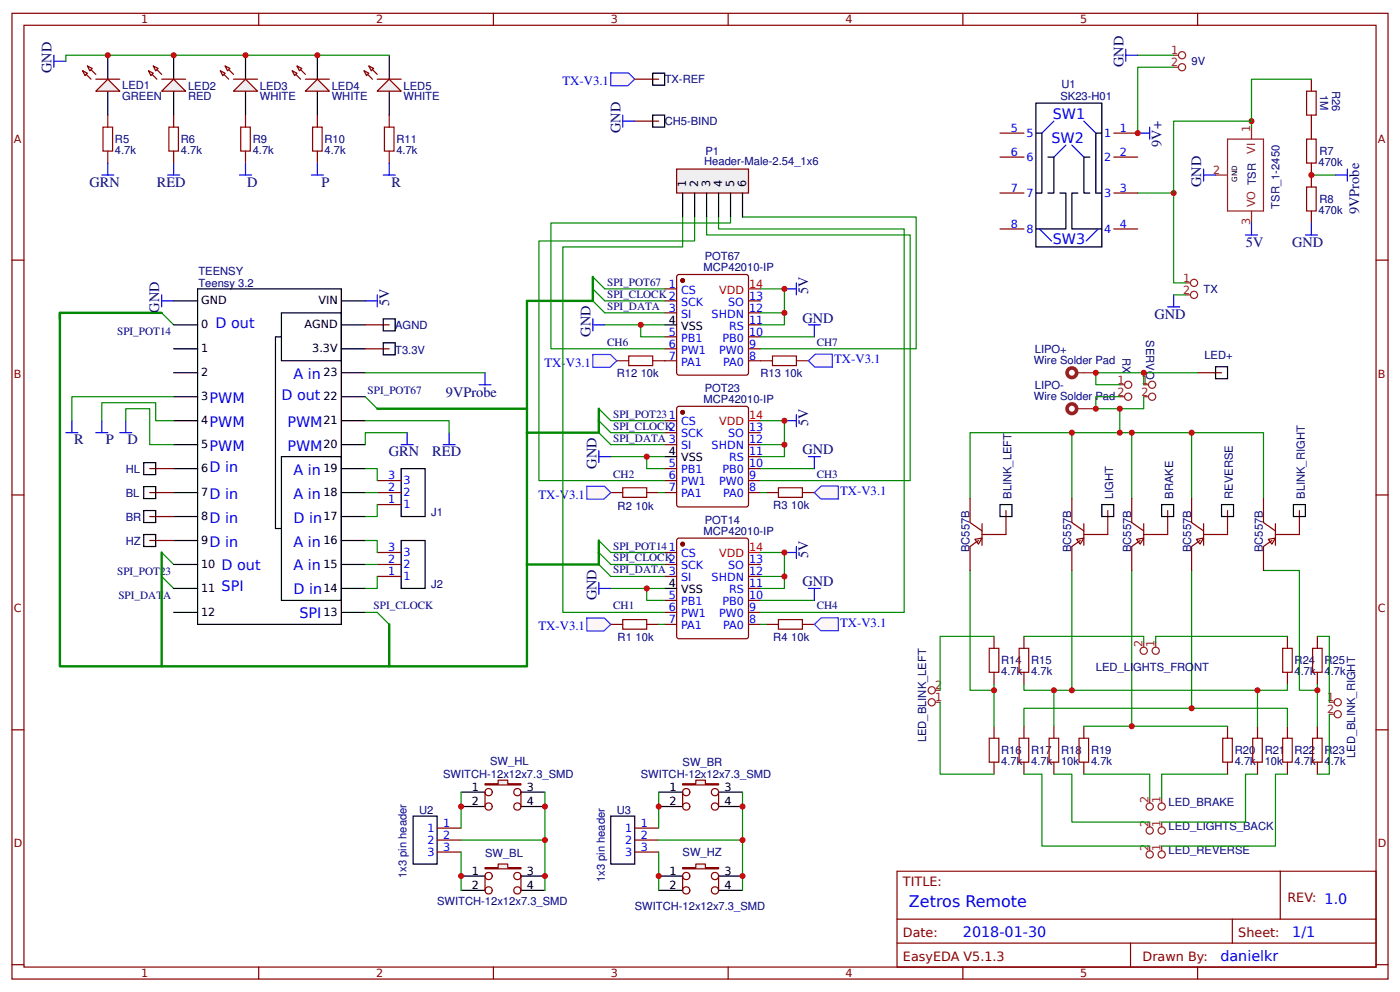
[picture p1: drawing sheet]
<svg xmlns="http://www.w3.org/2000/svg" width="309mm" height="219mm" viewBox="0 0 309 219" stroke-linecap="round" stroke-linejoin="round" font-family="sans-serif">
<g fill="none" stroke="#800" stroke-width=".26">
<path d="M2.6 2.9h304.1v213.3h-304.1zM5.3 5.6h298.7v207.9h-298.7zM57.1 2.9v2.7M109 2.9v2.7M160.9 2.9v2.7M212.7 2.9v2.7M264.6 2.9v2.7M2.6 57.4h2.7M304 57.4h2.7M146.8 92.9h2.7M146.8 95.5h2.7M146.8 98.2h2.7"/>
<path d="M149.8 89.8l15-.1 .5 .3 .1 21.4-.3 .5h-15.1l-.4-.2-.1-21.5zM165.4 95.5h2.6M165.4 98.2h2.6M2.6 109.3h2.7M134.9 108.8h2.7M142.9 108.8h2.6M146.8 103.5h2.7M146.8 106.1h2.7M146.8 108.8h2.7M149.6 119.1l.4-.3h14.8l.5 .3 .1 21.4-.3 .5h-15.1l-.4-.2zM165.4 103.5h2.6M165.4 106.1h2.6"/>
<path d="M165.4 108.8h2.6M165.4 100.8h2.6M169.3 108.8h2.7M177.3 108.8h2.6M304 109.3h2.7M134.9 137.9h2.7M142.9 137.9h2.6M146.8 122h2.7M146.8 124.6h2.7M146.8 127.3h2.7M146.8 132.6h2.7M146.8 135.2h2.7"/>
<path d="M146.8 137.9h2.7M165.4 124.6h2.6M165.4 127.3h2.6M165.4 132.6h2.6M165.4 135.2h2.6M165.4 137.9h2.6M165.4 129.9h2.6M169.3 137.9h2.7M177.3 137.9h2.6M2.6 161.2h2.7M304 161.2h2.7M198.2 192.4h105.8v21.1h-105.8z"/>
<path d="M282.8 192.4v10.6M2.6 213h2.7M57.1 213.5v2.7M109 213.5v2.7M160.9 213.5v2.7M198.2 203h105.8M198.2 208.3h105.8M212.7 213.5v2.7M249.8 208.3v5.2M264.6 213.5v2.7M272.3 203v5.3M304 213h2.7"/>
</g>
<g fill="#800" stroke="#800" stroke-width=".26">
<circle cx="150.8" cy="120.1" r=".4"/>
<circle cx="150.8" cy="91" r=".4"/>
</g>
<path d="M146.8 100.8h2.7M146.8 129.9h2.7" fill="none" stroke="#000" stroke-width=".26"/>
<path d="M165.4 92.9h2.6M165.4 122h2.6" fill="none" stroke="#f00" stroke-width=".26"/>
<path d="M268.6 38.7h2.6M271.2 30.7h7.9v15.9h-7.9zM276.5 28.1v2.6M276.5 46.6v2.6" fill="none" stroke="#8d2323" stroke-width=".26"/>
<path d="M137.6 107.7h5.3v2.1h-5.3zM172 107.7h5.3v2.1h-5.3zM137.6 136.8h5.3v2.1h-5.3zM172 136.8h5.3v2.1h-5.3z" fill="none" stroke="#a00000" stroke-width=".26"/>
<path d="M145.5 108.8h1.3M168 108.8h1.3M145.5 137.9h1.3" fill="none" stroke="#080" stroke-width=".26"/>
<g fill="#fff7f8" stroke="#430aff" stroke-width=".26">
<path d="M134.9 16.1h3.9l1.4 1.4-1.5 1.4h-3.8z"/>
<path d="M129.6 107.4h3.9l1.4 1.4-1.5 1.4h-3.8z"/>
<path d="M129.6 136.5h3.9l1.4 1.4-1.5 1.4h-3.8z"/>
<path d="M179.9 137.9l1.5-1.5h3.8l.1 2.9h-4z"/>
<path d="M179.9 108.8l1.5-1.5h3.8l.1 2.9h-4z"/>
</g>
<path d="M134.9 92.9h11.9M134.9 95.5h11.9M134.9 98.2h11.9M168 103.5h11.9M134.9 127.3h11.9M134.9 124.6h11.9M134.9 122h11.9M134.9 129.9h11.9M142.9 129.9v2.7h3.9M168 132.6h11.9" fill="none" stroke="#080" stroke-width=".26"/>
<g fill="none" stroke="#00f" stroke-width=".26">
<path d="M265.9 38.7h2.7M265.9 37.3v2.7M275.2 51.9h2.6M276.5 49.2v2.7M35.7 66.4h2.7M35.7 65.1v2.7M80.7 66.4h2.6M83.3 65.1v2.7M132.3 99.5v2.7M173.3 92.9h2.6M175.9 91.6v2.6M132.3 100.8h2.6"/>
<path d="M178.6 100.8h2.6M179.9 100.8v2.7M132.3 128.6v2.7M132.3 129.9h2.6M178.6 129.9h2.6M179.9 129.9v2.7"/>
</g>
<path d="M132.3 90.2l2.6 2.7zM132.3 92.9l2.6 2.6zM132.3 95.5l2.6 2.7zM35.7 127.3l2.7 2.6zM83.3 135.2l2.7 2.7zM132.3 119.4l2.6 2.6zM132.3 122l2.6 2.6zM132.3 124.6l2.6 2.7z" fill="#000" stroke="#080" stroke-width=".26"/>
<path d="M13.2 69.1v78h72.8v-9.2M132.3 90.2v5.3h-15.9v51.6h-30.4M132.3 119.4v5.2h-15.9" fill="none" stroke="#080" stroke-width=".53"/>
<circle cx="142.9" cy="129.9" r=".66" fill="#c00"/>
<path d="M134.9 100.8h11.9M142.9 100.8v2.7h3.9" fill="none" stroke="#080" stroke-width=".26"/>
<circle cx="142.9" cy="100.8" r=".66" fill="#c00"/>
<path d="M153.5 47.9v5.3h-34.4v52.9h27.7M156.1 47.9v4h45v54.2h-33.1M251.4 42.6h7.9v19.9h2.6M259.3 65.1h2.6M80.7 135.2h2.6" fill="none" stroke="#080" stroke-width=".26"/>
<g fill="none" stroke="#8d2323" stroke-width=".26">
<path d="M261.9 62.5h1.1M261.9 65.1h1.1"/>
<circle cx="263.8" cy="62.5" r=".79"/>
<circle cx="263.8" cy="65.1" r=".79"/>
</g>
<path d="M258 67.8h2.6M259.3 65.1v2.7" fill="none" stroke="#00f" stroke-width=".26"/>
<path d="M35.7 69.1l2.7 2.6zM35.7 122l2.7 2.6z" fill="#000" stroke="#080" stroke-width=".26"/>
<g fill="none" stroke="#000" stroke-width=".26">
<path d="M23.8 12.2v5.3M23.8 20.1v5.3M38.4 77h5.3M38.4 71.7h5.3M38.4 66.4h5.3M43.7 63.8h31.7v74.1h-31.7zM75.4 77h5.3M75.4 71.7h5.3M75.4 66.4h5.3M38.4 98.2h5.3M38.4 92.9h5.3M38.4 87.6h5.3"/>
<path d="M38.4 82.3h5.3M75.4 98.2h5.3M75.4 92.9h5.3M75.4 87.6h5.3M75.4 82.3h5.3M38.4 119.4h5.3M38.4 114.1h5.3M38.4 108.8h5.3M38.4 103.5h5.3M75.4 119.4h5.3M75.4 114.1h5.3M75.4 108.8h5.3"/>
<path d="M75.4 103.5h5.3M38.4 135.2h5.3M38.4 129.9h5.3M38.4 124.6h5.3M75.4 135.2h5.3M75.4 129.9h5.3M75.4 124.6h5.3"/>
</g>
<path d="M22.8 28.1h2.1v5.3h-2.1z" fill="none" stroke="#a00000" stroke-width=".26"/>
<path d="M23.8 25.4v2.7M23.8 33.4v2.6" fill="none" stroke="#800" stroke-width=".26"/>
<path d="M21.2 20.1l2.6-2.6 2.7 2.6z" fill="#efefef" stroke="#800" stroke-width=".26"/>
<path d="M18.3 15.6l1.8 1.9M19.3 14.6l1.9 1.8" fill="none" stroke="#800" stroke-width=".26"/>
<g fill="#efefef" stroke="#800" stroke-width=".26">
<path d="M19.3 14.6l1.1 .5-.6 .5z"/>
<path d="M18.3 15.6l1 .6-.5 .5z"/>
</g>
<path d="M21.2 17.5h5.3" fill="none" stroke="#800" stroke-width=".26"/>
<path d="M38.4 12.2v5.3M38.4 20.1v5.3" fill="none" stroke="#000" stroke-width=".26"/>
<path d="M38.4 17.5l2.6 2.6h-5.3z" fill="#efefef" stroke="#800" stroke-width=".26"/>
<path d="M32.8 15.6l1.9 1.9M33.9 14.6l1.8 1.8" fill="none" stroke="#800" stroke-width=".26"/>
<g fill="#efefef" stroke="#800" stroke-width=".26">
<path d="M33.9 14.6l1 .5-.5 .5z"/>
<path d="M32.8 15.6l1.1 .6-.6 .5z"/>
</g>
<path d="M35.7 17.5h5.3M220.9 29.4h5.3M220.9 34.7h5.3M246.1 29.4h5.3M246.1 34.7h5.3M220.9 42.6h5.3M220.9 50.6h5.3M246.1 42.6h5.3M246.1 50.6h5.3" fill="none" stroke="#800" stroke-width=".26"/>
<path d="M248.7 12.2h2.7M248.7 10.9v2.6M232.8 26.7l-2.6 2.7M235.5 32l-2.7 2.7M236.8 32l2.6 2.7M239.4 26.7l2.7 2.7M251.4 29.4h2.6M254 28.1v2.6M229.7 50.6l2.6 2.6M242.6 50.6l-2.6 2.6" fill="none" stroke="#00f" stroke-width=".26"/>
<path d="M228.9 22.8h14.5v31.7h-14.5zM228.9 29.4h1.3v13.2h-1.3M231.5 34.7h1.3v7.9h-1.3M240.8 34.7h-1.4v7.9h1.4M243.4 29.4h-1.3v13.2h1.3M234.2 42.6h1.3v8h-6.6M238.1 42.6h-1.3v8h6.6M101.9 174.9h5.3M101.9 178.1h5.3" fill="none" stroke="#000" stroke-width=".26"/>
<path d="M107.2 173.1h2.9v-.8h2.1v.8h2.9v.2h-7.9z" fill="#efefef" stroke="#800" stroke-width=".26"/>
<g fill="none" stroke="#800" stroke-width=".26">
<path d="M107.2 174.9v3.2M115.1 174.9v3.2"/>
<circle cx="107.9" cy="174.9" r=".8"/>
<circle cx="107.9" cy="178.1" r=".8"/>
<circle cx="114.3" cy="174.9" r=".8"/>
<circle cx="114.3" cy="178.1" r=".8"/>
</g>
<path d="M115.1 174.9h5.3M115.1 178.1h5.3M101.9 193.4h5.3M101.9 196.6h5.3" fill="none" stroke="#000" stroke-width=".26"/>
<path d="M107.2 191.6h2.9v-.8h2.1v.8h2.9v.2h-7.9z" fill="#efefef" stroke="#800" stroke-width=".26"/>
<g fill="none" stroke="#800" stroke-width=".26">
<path d="M107.2 193.4v3.2M115.1 193.4v3.2"/>
<circle cx="107.9" cy="196.6" r=".8"/>
<circle cx="107.9" cy="193.4" r=".8"/>
<circle cx="114.3" cy="193.4" r=".8"/>
<circle cx="114.3" cy="196.6" r=".8"/>
</g>
<path d="M145.5 174.9h5.3M145.5 178.1h5.3M115.1 193.4h5.3M115.1 196.6h5.3" fill="none" stroke="#000" stroke-width=".26"/>
<path d="M150.8 173.1h2.9v-.8h2.1v.8h2.9v.2h-7.9z" fill="#efefef" stroke="#800" stroke-width=".26"/>
<g fill="none" stroke="#800" stroke-width=".26">
<path d="M150.8 174.9v3.2M158.7 174.9v3.2"/>
<circle cx="151.6" cy="174.9" r=".8"/>
<circle cx="151.6" cy="178.1" r=".8"/>
<circle cx="158" cy="174.9" r=".8"/>
<circle cx="158" cy="178.1" r=".8"/>
</g>
<path d="M158.7 174.9h5.3M158.7 178.1h5.3M145.5 193.4h5.3M145.5 196.6h5.3" fill="none" stroke="#000" stroke-width=".26"/>
<path d="M150.8 191.6h2.9v-.8h2.1v.8h2.9v.2h-7.9z" fill="#efefef" stroke="#800" stroke-width=".26"/>
<g fill="none" stroke="#800" stroke-width=".26">
<path d="M289.7 28.1v2.6M289.7 36v5.3M289.7 46.6v2.6M150.8 193.4v3.2M158.7 193.4v3.2"/>
<circle cx="151.6" cy="193.4" r=".8"/>
<circle cx="151.6" cy="196.6" r=".8"/>
<circle cx="158" cy="193.4" r=".8"/>
<circle cx="158" cy="196.6" r=".8"/>
</g>
<path d="M158.7 193.4h5.3M158.7 196.6h5.3" fill="none" stroke="#000" stroke-width=".26"/>
<path d="M288.7 30.7h2.1v5.3h-2.1zM288.7 41.3h2.1v5.3h-2.1z" fill="none" stroke="#a00000" stroke-width=".26"/>
<path d="M295 38.7h2.7M297.7 37.3v2.7M288.4 51.9h2.6M289.7 49.2v2.7" fill="none" stroke="#00f" stroke-width=".26"/>
<path d="M289.7 38.7h5.3" fill="none" stroke="#080" stroke-width=".26"/>
<circle cx="289.7" cy="38.7" r=".66" fill="#c00"/>
<g fill="none" stroke="#00f" stroke-width=".26">
<path d="M11.9 13.5h2.7M11.9 12.2v2.6M22.5 38.7h2.6M23.8 36v2.7M37 38.7h2.7M38.4 36v2.7M14.6 95.5h2.6M15.9 92.9v2.6M21.2 95.5h2.6M22.5 92.9v2.6M26.5 95.5h2.6M27.8 92.9v2.6"/>
<path d="M88.6 98.2h2.7M90 95.5v2.7M97.9 98.2h2.6M99.2 95.5v2.7M105.8 85h2.7M107.2 82.3v2.7"/>
</g>
<path d="M22.5 92.9v-4h11.9v4h4M27.8 92.9v-2.7h5.3v8h5.3M38.4 87.6h-22.5v5.3M80.7 82.3h26.5" fill="none" stroke="#080" stroke-width=".26"/>
<path d="M54.2 12.2v5.3M54.2 20.1v5.3" fill="none" stroke="#000" stroke-width=".26"/>
<path d="M51.6 20.1l2.6-2.6 2.7 2.6z" fill="#efefef" stroke="#800" stroke-width=".26"/>
<path d="M48.7 15.6l1.8 1.9M49.7 14.6l1.9 1.8" fill="none" stroke="#800" stroke-width=".26"/>
<g fill="#efefef" stroke="#800" stroke-width=".26">
<path d="M49.7 14.6l1.1 .5-.5 .5z"/>
<path d="M48.7 15.6l1 .6-.5 .5z"/>
</g>
<path d="M51.6 17.5h5.3" fill="none" stroke="#800" stroke-width=".26"/>
<path d="M70.1 12.2v5.3M70.1 20.1v5.3" fill="none" stroke="#000" stroke-width=".26"/>
<path d="M70.1 17.5l2.7 2.6h-5.3z" fill="#efefef" stroke="#800" stroke-width=".26"/>
<path d="M64.6 15.6l1.8 1.9M65.6 14.6l1.9 1.8" fill="none" stroke="#800" stroke-width=".26"/>
<g fill="#efefef" stroke="#800" stroke-width=".26">
<path d="M65.6 14.6l1.1 .5-.6 .5z"/>
<path d="M64.6 15.6l1 .6-.5 .5z"/>
</g>
<path d="M67.5 17.5h5.3" fill="none" stroke="#800" stroke-width=".26"/>
<path d="M86 12.2v5.3M86 20.1v5.3" fill="none" stroke="#000" stroke-width=".26"/>
<path d="M83.3 20.1l2.7-2.6 2.6 2.6z" fill="#efefef" stroke="#800" stroke-width=".26"/>
<path d="M80.4 15.6l1.9 1.9M81.5 14.6l1.8 1.8" fill="none" stroke="#800" stroke-width=".26"/>
<g fill="#efefef" stroke="#800" stroke-width=".26">
<path d="M81.5 14.6l1 .5-.5 .5z"/>
<path d="M80.4 15.6l1.1 .6-.5 .5z"/>
</g>
<path d="M83.3 17.5h5.3M38.4 25.4v2.7M38.4 33.4v2.6M54.2 25.4v2.7M54.2 33.4v2.6M70.1 25.4v2.7M70.1 33.4v2.6M86 25.4v2.7M86 33.4v2.6" fill="none" stroke="#800" stroke-width=".26"/>
<path d="M37.3 28.1h2.1v5.3h-2.1zM53.2 28.1h2.1v5.3h-2.1zM69.1 28.1h2.1v5.3h-2.1zM84.9 28.1h2.1v5.3h-2.1z" fill="none" stroke="#a00000" stroke-width=".26"/>
<path d="M52.9 38.7h2.7M54.2 36v2.7M68.8 38.7h2.6M70.1 36v2.7M84.7 38.7h2.6M86 36v2.7" fill="none" stroke="#00f" stroke-width=".26"/>
<path d="M86 12.2h-71.4v1.3" fill="none" stroke="#080" stroke-width=".26"/>
<g fill="#c00">
<circle cx="23.8" cy="12.2" r=".66"/>
<circle cx="38.4" cy="12.2" r=".66"/>
<circle cx="54.2" cy="12.2" r=".66"/>
<circle cx="70.1" cy="12.2" r=".66"/>
</g>
<path d="M133.6 63.8h13.2M133.6 66.4h13.2M133.6 69.1h13.2M133.6 71.7h13.2M141.6 71.7v2.7h5.2M168 92.9h5.3v7.9h-5.3" fill="none" stroke="#080" stroke-width=".26"/>
<circle cx="150.8" cy="61.9" r=".4" fill="#800" stroke="#800" stroke-width=".26"/>
<g fill="none" stroke="#800" stroke-width=".26">
<path d="M146.8 63.8h2.7M146.8 66.4h2.7M146.8 69.1h2.7M146.8 74.4h2.7M146.8 77h2.7M146.8 79.7h2.7M149.8 60.7l15-.1 .5 .3 .1 21.4-.3 .5h-15.1l-.4-.2-.1-21.5zM165.4 66.4h2.6M165.4 69.1h2.6M165.4 74.4h2.6M165.4 77h2.6M165.4 79.7h2.6"/>
<path d="M165.4 71.7h2.6"/>
</g>
<path d="M146.8 71.7h2.7" fill="none" stroke="#000" stroke-width=".26"/>
<path d="M165.4 63.8h2.6" fill="none" stroke="#f00" stroke-width=".26"/>
<path d="M131 61.1l2.6 2.7zM131 63.8l2.6 2.6zM131 66.4l2.6 2.7z" fill="#000" stroke="#080" stroke-width=".26"/>
<path d="M131 66.4h-14.6v29.1" fill="none" stroke="#080" stroke-width=".53"/>
<path d="M131 71.7h2.6M131 70.4v2.7M178.6 71.7h2.6M179.9 71.7v2.7" fill="none" stroke="#00f" stroke-width=".26"/>
<circle cx="141.6" cy="71.7" r=".66" fill="#c00"/>
<path d="M168 74.4h11.9" fill="none" stroke="#080" stroke-width=".26"/>
<path d="M138.9 78.6h5.3v2.1h-5.3zM170.7 78.6h5.2v2.1h-5.2z" fill="none" stroke="#a00000" stroke-width=".26"/>
<path d="M136.3 79.7h2.6M144.2 79.7h2.6M168 79.7h2.7M175.9 79.7h2.7" fill="none" stroke="#800" stroke-width=".26"/>
<g fill="#fff7f8" stroke="#430aff" stroke-width=".26">
<path d="M178.6 79.7l1.5-1.5h3.8l.1 2.9h-4z"/>
<path d="M130.9 78.3h4l1.4 1.4-1.6 1.4h-3.7z"/>
</g>
<path d="M164 47.9h38.4v29.1h-34.4" fill="none" stroke="#080" stroke-width=".26"/>
<circle cx="259.3" cy="42.6" r=".66" fill="#c00"/>
<path d="M276.5 26.7v1.4" fill="none" stroke="#080" stroke-width=".26"/>
<circle cx="276.5" cy="26.7" r=".66" fill="#c00"/>
<path d="M91.3 180.2h5.3v10.6h-5.3zM134.9 180.2h5.3v10.6h-5.3z" fill="none" stroke="#000" stroke-width=".26"/>
<path d="M96.6 182.9h5.3M96.6 185.5h5.3M96.6 188.1h5.3M140.2 182.9h5.3M140.2 185.5h5.3M140.2 188.1h5.3" fill="none" stroke="#800" stroke-width=".26"/>
<path d="M145.5 174.9v8" fill="none" stroke="#080" stroke-width=".26"/>
<circle cx="145.5" cy="178.1" r=".66" fill="#c00"/>
<path d="M145.5 188.1v8.5" fill="none" stroke="#080" stroke-width=".26"/>
<circle cx="145.5" cy="193.4" r=".66" fill="#c00"/>
<path d="M145.5 185.5h18.5v11.1" fill="none" stroke="#080" stroke-width=".26"/>
<circle cx="164" cy="193.4" r=".66" fill="#c00"/>
<path d="M164 174.9v10.6" fill="none" stroke="#080" stroke-width=".26"/>
<g fill="#c00">
<circle cx="164" cy="185.5" r=".66"/>
<circle cx="164" cy="178.1" r=".66"/>
</g>
<path d="M101.9 174.9v8" fill="none" stroke="#080" stroke-width=".26"/>
<circle cx="101.9" cy="178.1" r=".66" fill="#c00"/>
<path d="M101.9 188.1v8.5" fill="none" stroke="#080" stroke-width=".26"/>
<circle cx="101.9" cy="193.4" r=".66" fill="#c00"/>
<path d="M101.9 185.5h18.5v11.1" fill="none" stroke="#080" stroke-width=".26"/>
<circle cx="120.4" cy="193.4" r=".66" fill="#c00"/>
<path d="M120.4 174.9v10.6" fill="none" stroke="#080" stroke-width=".26"/>
<g fill="#c00">
<circle cx="120.4" cy="185.5" r=".66"/>
<circle cx="120.4" cy="178.1" r=".66"/>
</g>
<path d="M131 61.1v5.3M83.3 90.2h33.1" fill="none" stroke="#080" stroke-width=".53"/>
<path d="M80.7 87.6l2.6 2.6z" fill="#000" stroke="#080" stroke-width=".26"/>
<g fill="none" stroke="#8d2323" stroke-width=".26">
<path d="M238.1 82.3h4M238.1 90.2h4M247.4 85h1M247.4 87.6h1M252.7 85h1M252.7 87.6h1"/>
<circle cx="249.2" cy="85" r=".79"/>
<circle cx="249.2" cy="87.6" r=".79"/>
<circle cx="254.5" cy="87.6" r=".79"/>
<circle cx="254.5" cy="85" r=".79"/>
</g>
<g fill="none" stroke="#8d2323" stroke-width=".79" stroke-linecap="butt">
<circle cx="236.8" cy="90.2" r="1.06"/>
<circle cx="236.8" cy="82.3" r="1.06"/>
</g>
<path d="M247.4 85h-5.3v-2.7h10.6v2.7M252.7 87.6v2.6h-10.6" fill="none" stroke="#080" stroke-width=".26"/>
<circle cx="242.1" cy="82.3" r=".66" fill="#c00"/>
<path d="M247.4 87.6h-5.3v2.6" fill="none" stroke="#080" stroke-width=".26"/>
<circle cx="242.1" cy="90.2" r=".66" fill="#c00"/>
<path d="M218.5 143.2h2.2v5.3h-2.2zM225.2 143.2h2.1v5.3h-2.1zM283.4 143.2h2.1v5.3h-2.1zM290 143.2h2.1v5.3h-2.1zM218.5 163h2.2v5.3h-2.2zM225.2 163h2.1v5.3h-2.1zM231.8 163h2.1v5.3h-2.1zM238.4 163h2.1v5.3h-2.1zM270.1 163h2.2v5.3h-2.2zM276.8 163h2.1v5.3h-2.1zM283.4 163h2.1v5.3h-2.1zM290 163h2.1v5.3h-2.1z" fill="none" stroke="#a00000" stroke-width=".26"/>
<g fill="none" stroke="#800" stroke-width=".26">
<path d="M219.6 140.5v2.7M219.6 148.5v2.6M226.2 140.5v2.7M226.2 148.5v2.6M284.4 140.5v2.7M284.4 148.5v2.6M291 140.5v2.7M291 148.5v2.6M219.6 160.4v2.6M219.6 168.3v2.6M226.2 160.4v2.6M226.2 168.3v2.6"/>
<path d="M232.8 160.4v2.6M232.8 168.3v2.6M239.4 160.4v2.6M239.4 168.3v2.6M271.2 160.4v2.6M271.2 168.3v2.6M277.8 160.4v2.6M277.8 168.3v2.6M284.4 160.4v2.6M284.4 168.3v2.6M291 160.4v2.6M291 168.3v2.6"/>
</g>
<path d="M168 98.2h5.3" fill="none" stroke="#080" stroke-width=".26"/>
<g fill="#c00">
<circle cx="173.3" cy="98.2" r=".66"/>
<circle cx="173.3" cy="92.9" r=".66"/>
</g>
<path d="M173.3 122h2.6M175.9 120.7v2.6" fill="none" stroke="#00f" stroke-width=".26"/>
<path d="M168 122h5.3v7.9h-5.3M168 127.3h5.3" fill="none" stroke="#080" stroke-width=".26"/>
<g fill="#c00">
<circle cx="173.3" cy="122" r=".66"/>
<circle cx="173.3" cy="127.3" r=".66"/>
</g>
<path d="M173.3 63.8h2.6M175.9 62.5v2.6" fill="none" stroke="#00f" stroke-width=".26"/>
<path d="M168 63.8h5.3v7.9h-5.3M168 69.1h5.3" fill="none" stroke="#080" stroke-width=".26"/>
<g fill="#c00">
<circle cx="173.3" cy="63.8" r=".66"/>
<circle cx="173.3" cy="69.1" r=".66"/>
</g>
<g fill="none" stroke="#8d2323" stroke-width=".26">
<path d="M259.3 12.2h1M259.3 14.8h1"/>
<circle cx="261.1" cy="12.2" r=".79"/>
<circle cx="261.1" cy="14.8" r=".79"/>
</g>
<path d="M149.5 37.3h15.9v5.3h-15.9z" fill="#efefef" stroke="#800" stroke-width=".26"/>
<path d="M150.8 42.6v5.3M153.5 42.6v5.3M156.1 42.6v5.3M158.7 42.6v5.3M161.4 42.6v5.3M164 42.6v5.3M84.7 70.4h2.6v2.7h-2.6zM84.7 75.7h2.6v2.6h-2.6zM31.7 102.2h2.7v2.6h-2.7zM31.7 107.4h2.7v2.7h-2.7zM31.7 112.7h2.7v2.7h-2.7zM31.7 118h2.7v2.7h-2.7z" fill="none" stroke="#000" stroke-width=".26"/>
<path d="M259.3 14.8h-7.9v14.6M161.4 47.9v1.3h-39.7v27.8h25.1" fill="none" stroke="#080" stroke-width=".26"/>
<path d="M80.7 71.7h5.3M80.7 77h5.3M33.1 103.5h5.3M33.1 108.8h5.3M33.1 114.1h5.3M33.1 119.4h5.3" fill="none" stroke="#800" stroke-width=".26"/>
<circle cx="251.4" cy="29.4" r=".66" fill="#c00"/>
<path d="M251.4 12.2h7.9M80.7 92.9h18.5v2.6M90 95.5h-9.3v2.7M214.3 126v26.4h5.3v-1.3M236.8 126v26.4h-10.6v-1.3M279.1 126h8v26.4h3.9M219.6 152.4v8M232.8 152.4v8M284.4 151.1v1.3h-47.6M291 151.1v9.3" fill="none" stroke="#080" stroke-width=".26"/>
<path d="M140.2 17.5h5.3M140.2 26.7h5.3M222.2 112.7v5.3M244.7 112.7v5.3M258 112.7v5.3M271.2 112.7v5.3M287.1 112.7v5.3" fill="none" stroke="#800" stroke-width=".26"/>
<path d="M144.2 16.2h2.6v2.6h-2.6zM144.2 25.4h2.6v2.7h-2.6zM62.2 69.1h13.2v10.6h-13.2zM62.2 74.4h-1.3v42.3h1.3M62.2 100.8h13.2v31.8h-13.2zM220.9 111.4h2.7v2.7h-2.7zM243.4 111.4h2.7v2.7h-2.7zM256.6 111.4h2.7v2.7h-2.7zM269.9 111.4h2.6v2.7h-2.6zM285.8 111.4h2.6v2.7h-2.6z" fill="none" stroke="#000" stroke-width=".26"/>
<path d="M137.6 26.7h2.6M137.6 25.4v2.7" fill="none" stroke="#00f" stroke-width=".26"/>
<g fill="#c00">
<circle cx="232.8" cy="152.4" r=".66"/>
<circle cx="219.6" cy="152.4" r=".66"/>
<circle cx="236.8" cy="152.4" r=".66"/>
</g>
<path d="M277.8 152.4v8" fill="none" stroke="#080" stroke-width=".26"/>
<circle cx="277.8" cy="152.4" r=".66" fill="#c00"/>
<path d="M250 126v34.4M239.4 160.4h31.8" fill="none" stroke="#080" stroke-width=".26"/>
<g fill="#c00">
<circle cx="250" cy="160.4" r=".66"/>
<circle cx="291" cy="152.4" r=".66"/>
</g>
<path d="M263.3 126v30.4h21.1v4M263.3 156.4h-37.1v4" fill="none" stroke="#080" stroke-width=".26"/>
<circle cx="263.3" cy="156.4" r=".66" fill="#c00"/>
<path d="M263.3 95.5v14.6M214.3 110.1v-14.6h64.8v14.6" fill="none" stroke="#080" stroke-width=".26"/>
<circle cx="263.3" cy="95.5" r=".66" fill="#c00"/>
<path d="M250 95.5v14.6" fill="none" stroke="#080" stroke-width=".26"/>
<circle cx="250" cy="95.5" r=".66" fill="#c00"/>
<path d="M236.8 95.5v14.6" fill="none" stroke="#080" stroke-width=".26"/>
<circle cx="236.8" cy="95.5" r=".66" fill="#c00"/>
<path d="M247.4 90.2v5.3" fill="none" stroke="#080" stroke-width=".26"/>
<g fill="#c00">
<circle cx="247.4" cy="90.2" r=".66"/>
<circle cx="247.4" cy="95.5" r=".66"/>
</g>
<path d="M264.6 82.3h5.3" fill="none" stroke="#800" stroke-width=".26"/>
<path d="M268.6 81h2.6v2.6h-2.6z" fill="none" stroke="#000" stroke-width=".26"/>
<path d="M252.7 82.3h11.9" fill="none" stroke="#080" stroke-width=".26"/>
<circle cx="252.7" cy="82.3" r=".66" fill="#c00"/>
<path d="M150.8 47.9v6.6h-26.4v80.7h22.4M158.7 47.9v2.7h41.1v84.6h-31.8M168 137.9h1.3" fill="none" stroke="#080" stroke-width=".26"/>
<path d="M35.7 69.1h-22.5v1.3" fill="none" stroke="#080" stroke-width=".53"/>
<path d="M215.4 119.1l1.6-.3-.8 1.3z" fill="#fefefe" stroke="#800" stroke-width=".26"/>
<path d="M214.3 110.1v5.3l2.7 1.8M216.2 119.4l-1.9 1.3v5.3M217 115.6v4.8M217 118h5.2" fill="none" stroke="#800" stroke-width=".26"/>
<path d="M237.9 119.1l1.5-.3-.7 1.3z" fill="#fefefe" stroke="#800" stroke-width=".26"/>
<path d="M236.8 110.1v5.3l2.6 1.8M238.7 119.4l-1.9 1.3v5.3M239.4 115.6v4.8M239.4 118h5.3" fill="none" stroke="#800" stroke-width=".26"/>
<path d="M251.1 119.1l1.6-.3-.8 1.3z" fill="#fefefe" stroke="#800" stroke-width=".26"/>
<path d="M250 110.1v5.3l2.7 1.8M251.9 119.4l-1.9 1.3v5.3M252.7 115.6v4.8M252.7 118h5.3" fill="none" stroke="#800" stroke-width=".26"/>
<path d="M264.3 119.1l1.6-.3-.8 1.3z" fill="#fefefe" stroke="#800" stroke-width=".26"/>
<path d="M263.3 110.1v5.3l2.6 1.8M265.1 119.4l-1.8 1.3v5.3M265.9 115.6v4.8M265.9 118h5.3" fill="none" stroke="#800" stroke-width=".26"/>
<path d="M280.2 119.1l1.6-.3-.8 1.3z" fill="#fefefe" stroke="#800" stroke-width=".26"/>
<path d="M289.7 17.5v2.6M289.7 25.4v2.7M83.3 111.4h5.3M83.3 108.8h5.3M83.3 106.1h5.3M279.1 110.1v5.3l2.7 1.8M281 119.4l-1.9 1.3v5.3M281.8 115.6v4.8M281.8 118h5.3M83.3 127.3h5.3M83.3 124.6h5.3M83.3 122h5.3" fill="none" stroke="#800" stroke-width=".26"/>
<g fill="none" stroke="#8d2323" stroke-width=".26">
<path d="M206.6 155.1h1.1M206.6 152.4h1.1M252.7 141.8v1.1M255.3 141.8v1.1M293.7 155.1h1M293.7 157.7h1M254 176.2v1.1M256.6 176.2v1.1M254 181.5v1.1M254 186.8v1.1M256.6 181.5v1.1M256.6 186.8v1.1"/>
<circle cx="205.8" cy="155.1" r=".79"/>
<circle cx="205.8" cy="152.4" r=".79"/>
<circle cx="252.7" cy="143.7" r=".79"/>
<circle cx="255.3" cy="143.7" r=".79"/>
<circle cx="295.5" cy="157.7" r=".79"/>
<circle cx="295.5" cy="155.1" r=".79"/>
<circle cx="254" cy="178.1" r=".79"/>
<circle cx="256.6" cy="178.1" r=".79"/>
<circle cx="254" cy="188.7" r=".79"/>
<circle cx="254" cy="183.4" r=".79"/>
<circle cx="256.6" cy="188.7" r=".79"/>
<circle cx="256.6" cy="183.4" r=".79"/>
</g>
<g fill="none" stroke="#080" stroke-width=".26">
<path d="M289.7 17.5h-13.2v9.2h-17.2v15.9M80.7 103.5h2.6v2.6M80.7 119.4h2.6v2.6M80.7 108.8h2.6M83.3 111.4v2.7h-2.6M80.7 124.6h2.6M83.3 127.3v2.6h-2.6M207.7 155.1v15.8h11.9M219.6 140.5h-11.9v11.9M226.2 140.5h26.5v1.3M284.4 140.5h-29.1v1.3M291 140.5h2.7v14.6"/>
<path d="M293.7 157.7v13.2h-2.7M226.2 170.9h4v15.9h23.8M232.8 170.9h4v10.6h17.2M239.4 170.9h14.6v5.3M271.2 170.9h-14.6v5.3M277.8 170.9h-2.6v10.6h-18.6M284.4 170.9h-2.6v15.9h-25.2"/>
</g>
<path d="M88.6 119.4h5.3v10.5h-5.3zM88.6 103.5h5.3v10.6h-5.3z" fill="none" stroke="#000" stroke-width=".26"/>
<path d="M288.7 20.1h2.1v5.3h-2.1z" fill="none" stroke="#a00000" stroke-width=".26"/>
<path d="M35.7 122v25.1" fill="none" stroke="#080" stroke-width=".53"/>
<text font-size="3.5" fill="#00f" x="200.8" y="200.3">Zetros Remote</text>
<g font-size="3.2" fill="#000080">
<text x="11.4" y="16.2" transform="rotate(-90 11.4 16.2)">GND</text>
<text x="248.2" y="14.8" transform="rotate(-90 248.2 14.8)">GND</text>
<text x="137.1" y="29.4" transform="rotate(-90 137.1 29.4)">GND</text>
<text x="256.6" y="32.4" transform="rotate(-90 256.6 32.4)">9V+</text>
<text x="19.7" y="41.3">GRN</text>
<text x="34.7" y="41.3">RED</text>
<text x="54.6" y="41.3">D</text>
<text x="71" y="41.3">P</text>
<text x="86.5" y="41.3">R</text>
<text x="265.4" y="41.3" transform="rotate(-90 265.4 41.3)">GND</text>
<text x="300.3" y="47.3" transform="rotate(-90 300.3 47.3)">9VProbe</text>
<text x="275.3" y="54.5">5V</text>
<text x="285.5" y="54.5">GND</text>
<text x="178.6" y="65" transform="rotate(-90 178.6 65)">5V</text>
<text x="35.2" y="69.1" transform="rotate(-90 35.2 69.1)">GND</text>
<text x="86" y="67.7" transform="rotate(-90 86 67.7)">5V</text>
<text x="177.3" y="71.2">GND</text>
<text x="255.1" y="70.3">GND</text>
<text x="130.5" y="74.4" transform="rotate(-90 130.5 74.4)">GND</text>
<text x="98.5" y="87.6">9VProbe</text>
<text x="178.6" y="94.1" transform="rotate(-90 178.6 94.1)">5V</text>
<text x="16.4" y="98.1">R</text>
<text x="23.4" y="98.1">P</text>
<text x="28.1" y="98.1">D</text>
<text x="85.9" y="100.8">GRN</text>
<text x="95.5" y="100.8">RED</text>
<text x="177.3" y="100.3">GND</text>
<text x="131.8" y="103.5" transform="rotate(-90 131.8 103.5)">GND</text>
<text x="178.6" y="123.2" transform="rotate(-90 178.6 123.2)">5V</text>
<text x="177.3" y="129.4">GND</text>
<text x="131.8" y="132.6" transform="rotate(-90 131.8 132.6)">GND</text>
</g>
<g font-size="3.2" fill="#00f">
<text x="232.6" y="26.3">SW1</text>
<text x="232.3" y="31.6">SW2</text>
<text x="232.6" y="53.8">SW3</text>
<text x="47.6" y="72.4">D out</text>
<text x="64.8" y="83.6">A in</text>
<text x="46.3" y="88.9">PWM</text>
<text x="62.2" y="88.3">D out</text>
<text x="46.3" y="94.2">PWM</text>
<text x="63.5" y="94.2">PWM</text>
<text x="46.3" y="99.5">PWM</text>
<text x="63.5" y="99.5">PWM</text>
<text x="46.3" y="104.1">D in</text>
<text x="64.8" y="104.8">A in</text>
<text x="46.3" y="110.1">D in</text>
<text x="64.8" y="110.1">A in</text>
<text x="46.3" y="115.4">D in</text>
<text x="64.8" y="115.4">D in</text>
<text x="46.3" y="120.7">D in</text>
<text x="48.9" y="126">D out</text>
<text x="64.8" y="120.7">A in</text>
<text x="64.8" y="126">A in</text>
<text x="48.9" y="130.6">SPI</text>
<text x="64.8" y="131.3">D in</text>
<text x="66.1" y="136.6">SPI</text>
<text x="212.7" y="206.9">2018-01-30</text>
<text x="285.5" y="206.9">1/1</text>
<text x="269.6" y="212.2">danielkr</text>
</g>
<g font-size="2.8" fill="#00f">
<text x="124.3" y="18.8">TX-V3.1</text>
<text x="120.3" y="81.1">TX-V3.1</text>
<text x="184.3" y="80.2">TX-V3.1</text>
<text x="119" y="110.1">TX-V3.1</text>
<text x="185.6" y="109.3">TX-V3.1</text>
<text x="119" y="139.2">TX-V3.1</text>
<text x="185.6" y="138.4">TX-V3.1</text>
</g>
<g font-size="2.8" fill="#800">
<text x="199.5" y="195.6">TITLE:</text>
<text x="284.4" y="199.3">REV: 1.0</text>
<text x="199.5" y="206.9">Date:</text>
<text x="273.6" y="206.9">Sheet:</text>
<text x="199.5" y="212.2">EasyEDA V5.1.3</text>
<text x="252.4" y="212.2">Drawn By:</text>
</g>
<g font-size="2.5" fill="#800">
<text x="31.2" y="5.2">1</text>
<text x="83.1" y="5.2">2</text>
<text x="134.9" y="5.2">3</text>
<text x="186.8" y="5.2">4</text>
<text x="238.7" y="5.2">5</text>
<text x="3" y="31.5">A</text>
<text x="304.4" y="31.5">A</text>
<text x="3" y="83.4">B</text>
<text x="304.4" y="83.4">B</text>
<text x="3" y="135.2">C</text>
<text x="304.4" y="135.2">C</text>
<text x="3" y="187.1">D</text>
<text x="304.4" y="187.1">D</text>
<text x="31.2" y="215.8">1</text>
<text x="83.1" y="215.8">2</text>
<text x="134.9" y="215.8">3</text>
<text x="186.8" y="215.8">4</text>
<text x="238.7" y="215.8">5</text>
</g>
<g font-size="2.5" fill="#8d2323">
<text x="258.8" y="11.9">1</text>
<text x="258.8" y="14.6">2</text>
<text x="276.2" y="29.1" transform="rotate(-90 276.2 29.1)">1</text>
<text x="277.3" y="33.9" transform="rotate(-90 277.3 33.9)">VI</text>
<text x="268" y="38.4">2</text>
<text x="277.3" y="45.8" transform="rotate(-90 277.3 45.8)">VO TSR</text>
<text x="276.2" y="49.8" transform="rotate(-90 276.2 49.8)">3</text>
<text x="261.4" y="62.2">1</text>
<text x="261.4" y="64.8">2</text>
<text x="246.9" y="84.7">1</text>
<text x="246.9" y="87.3">2</text>
<text x="252.2" y="84.7">1</text>
<text x="252.2" y="87.3">2</text>
<text x="252.4" y="142.9" transform="rotate(-90 252.4 142.9)">2</text>
<text x="255.1" y="142.9" transform="rotate(-90 255.1 142.9)">1</text>
<text x="206.6" y="154.8">1</text>
<text x="206.6" y="152.2">2</text>
<text x="293.2" y="154.8">1</text>
<text x="293.2" y="157.5">2</text>
<text x="253.7" y="177.3" transform="rotate(-90 253.7 177.3)">2</text>
<text x="256.4" y="177.3" transform="rotate(-90 256.4 177.3)">1</text>
<text x="253.7" y="182.6" transform="rotate(-90 253.7 182.6)">2</text>
<text x="256.4" y="182.6" transform="rotate(-90 256.4 182.6)">1</text>
<text x="253.7" y="187.9" transform="rotate(-90 253.7 187.9)">2</text>
<text x="256.4" y="187.9" transform="rotate(-90 256.4 187.9)">1</text>
</g>
<g font-size="2.5" fill="#000080">
<text x="263.3" y="14.5">9V</text>
<text x="27" y="22.1">GREEN</text>
<text x="27" y="19.7">LED1</text>
<text x="41.5" y="22.1">RED</text>
<text x="41.5" y="19.9">LED2</text>
<text x="57.4" y="22.1">WHITE</text>
<text x="57.4" y="19.9">LED3</text>
<text x="73.3" y="22.1">WHITE</text>
<text x="73.3" y="19.9">LED4</text>
<text x="89.2" y="22.1">WHITE</text>
<text x="89.2" y="19.9">LED5</text>
<text x="146.8" y="18.4">TX-REF</text>
<text x="234.3" y="22">SK23-H01</text>
<text x="234.5" y="19.4">U1</text>
<text x="291.6" y="20.9" transform="rotate(90 291.6 20.9)">1M</text>
<text x="294.3" y="20.1" transform="rotate(90 294.3 20.1)">R26</text>
<text x="146.8" y="27.7">CH5-BIND</text>
<text x="25.4" y="34">4.7k</text>
<text x="25.4" y="31.6">R5</text>
<text x="40" y="34">4.7k</text>
<text x="40" y="31.6">R6</text>
<text x="55.8" y="34">4.7k</text>
<text x="55.8" y="31.6">R9</text>
<text x="71.7" y="34">4.7k</text>
<text x="71.7" y="31.6">R10</text>
<text x="87.6" y="34">4.7k</text>
<text x="87.6" y="31.6">R11</text>
<text x="155.8" y="34.2">P1</text>
<text x="291.5" y="34.2">R7</text>
<text x="155.6" y="36.5">Header-Male-2.54_1x6</text>
<text x="291.3" y="36.6">470k</text>
<text x="282.7" y="46" transform="rotate(-90 282.7 46)">TSR_1-2450</text>
<text x="291.3" y="47.2">470k</text>
<text x="291.5" y="44.8">R8</text>
<text x="155.4" y="59.8">MCP42010-IP</text>
<text x="155.7" y="57.4">POT67</text>
<text x="43.8" y="63.4">Teensy 3.2</text>
<text x="43.8" y="60.8">TEENSY</text>
<text x="134.1" y="65.8">SPI_CLOCK 2</text>
<text x="134.1" y="63.1">SPI_POT67</text>
<text x="265.9" y="64.7">TX</text>
<text x="134.1" y="68.4">SPI_DATA</text>
<text x="25.9" y="74">SPI_POT14</text>
<text x="87.3" y="72.7">AGND</text>
<text x="134.1" y="76.4">CH6</text>
<text x="180.4" y="76.4">CH7</text>
<text x="253.2" y="75.2" transform="rotate(90 253.2 75.2)">SERVO</text>
<text x="87.3" y="78.2">T3.3V</text>
<text x="136.3" y="83.2">R12</text>
<text x="141.6" y="83.2">10k</text>
<text x="168" y="83.2">R13</text>
<text x="173.3" y="83.2">10k</text>
<text x="228.4" y="80.5">Wire Solder Pad</text>
<text x="228.6" y="78">LIPO+</text>
<text x="248" y="79.1" transform="rotate(90 248 79.1)">RX</text>
<text x="266.1" y="79.3">LED+</text>
<text x="81.2" y="86.9">SPI_POT67</text>
<text x="155.4" y="88.9">MCP42010-IP</text>
<text x="155.7" y="86.5">POT23</text>
<text x="228.4" y="88.4">Wire Solder Pad</text>
<text x="228.6" y="86">LIPO-</text>
<text x="135.5" y="92.2">SPI_POT231</text>
<text x="135.5" y="94.9">SPI_CLOCK2</text>
<text x="135.5" y="97.5">SPI_DATA 3</text>
<text x="27.8" y="104.5">HL</text>
<text x="135.5" y="105.5">CH2</text>
<text x="180.4" y="105.5">CH3</text>
<text x="27.8" y="109.7">BL</text>
<text x="95.2" y="113.9">J1</text>
<text x="136.4" y="112.6">R2</text>
<text x="140.4" y="112.6">10k</text>
<text x="170.8" y="112.4">R3</text>
<text x="174.8" y="112.4">10k</text>
<text x="223.4" y="110.2" transform="rotate(-90 223.4 110.2)">BLINK_LEFT</text>
<text x="245.9" y="110.2" transform="rotate(-90 245.9 110.2)">LIGHT</text>
<text x="259.2" y="110.2" transform="rotate(-90 259.2 110.2)">BRAKE</text>
<text x="272.4" y="110.2" transform="rotate(-90 272.4 110.2)">REVERSE</text>
<text x="288.3" y="110.2" transform="rotate(-90 288.3 110.2)">BLINK_RIGHT</text>
<text x="27.8" y="115">BR</text>
<text x="155.4" y="118">MCP42010-IP</text>
<text x="155.7" y="115.6">POT14</text>
<text x="27.8" y="120.3">HZ</text>
<text x="135.5" y="124">SPI_CLOCK2</text>
<text x="135.5" y="121.3">SPI_POT141</text>
<text x="214.2" y="121.9" transform="rotate(-90 214.2 121.9)">BC557B</text>
<text x="236.7" y="121.9" transform="rotate(-90 236.7 121.9)">BC557B</text>
<text x="249.9" y="121.9" transform="rotate(-90 249.9 121.9)">BC557B</text>
<text x="263.1" y="121.9" transform="rotate(-90 263.1 121.9)">BC557B</text>
<text x="279" y="121.9" transform="rotate(-90 279 121.9)">BC557B</text>
<text x="25.9" y="126.9">SPI_POT23</text>
<text x="95.2" y="129.8">J2</text>
<text x="135.5" y="126.6">SPI_DATA 3</text>
<text x="26.2" y="132.2">SPI_DATA</text>
<text x="82.5" y="134.6">SPI_CLOCK</text>
<text x="135.5" y="134.6">CH1</text>
<text x="180.4" y="134.6">CH4</text>
<text x="136.4" y="141.5">R1</text>
<text x="140.4" y="141.5">10k</text>
<text x="170.8" y="141.5">R4</text>
<text x="174.8" y="141.5">10k</text>
<text x="221.2" y="149.1">4.7k</text>
<text x="221.2" y="146.7">R14</text>
<text x="227.8" y="149.1">4.7k</text>
<text x="227.8" y="146.6">R15</text>
<text x="242.1" y="148.1">LED_LIGHTS_FRONT</text>
<text x="286" y="149.1">4.7k</text>
<text x="286" y="146.7">R24</text>
<text x="292.6" y="149.1">4.7k</text>
<text x="292.6" y="146.6">R25</text>
<text x="204.6" y="163.9" transform="rotate(-90 204.6 163.9)">LED_BLINK_LEFT</text>
<text x="221.2" y="166.5">R16</text>
<text x="227.8" y="166.5">R17</text>
<text x="234.4" y="166.5">R18</text>
<text x="241" y="166.5">R19</text>
<text x="272.8" y="166.5">R20</text>
<text x="279.4" y="166.5">R21</text>
<text x="286" y="166.5">R22</text>
<text x="292.6" y="166.5">R23</text>
<text x="299.4" y="167.4" transform="rotate(-90 299.4 167.4)">LED_BLINK_RIGHT</text>
<text x="97.9" y="171.9">SWITCH-12x12x7.3_SMD</text>
<text x="108.3" y="169">SW_HL</text>
<text x="141.6" y="171.9">SWITCH-12x12x7.3_SMD</text>
<text x="150.8" y="169.2">SW_BR</text>
<text x="221.2" y="169">4.7k</text>
<text x="227.8" y="168.9">4.7k</text>
<text x="234.4" y="169">10k</text>
<text x="241" y="168.9">4.7k</text>
<text x="272.8" y="169">4.7k</text>
<text x="279.4" y="168.9">10k</text>
<text x="286" y="169">4.7k</text>
<text x="292.6" y="168.9">4.7k</text>
<text x="92.6" y="179.8">U2</text>
<text x="136.3" y="179.8">U3</text>
<text x="258.2" y="178">LED_BRAKE</text>
<text x="258.2" y="183.3">LED_LIGHTS_BACK</text>
<text x="107.2" y="189.3">SW_BL</text>
<text x="150.8" y="189.1">SW_HZ</text>
<text x="258.2" y="188.6">LED_REVERSE</text>
<text x="89.8" y="193.9" transform="rotate(-90 89.8 193.9)">1x3 pin header</text>
<text x="133.6" y="194.8" transform="rotate(-90 133.6 194.8)">1x3 pin header</text>
<text x="96.6" y="199.9">SWITCH-12x12x7.3_SMD</text>
<text x="140.2" y="201">SWITCH-12x12x7.3_SMD</text>
</g>
<g font-size="2.5" fill="#00f">
<text x="223.3" y="29.1">5</text>
<text x="247.4" y="29.1">1</text>
<text x="223.3" y="34.4">6</text>
<text x="226.7" y="30.2">5</text>
<text x="226.7" y="35.5">6</text>
<text x="244" y="30.2">1</text>
<text x="244" y="35.5">2</text>
<text x="247.4" y="34.4">2</text>
<text x="223.3" y="42.4">7</text>
<text x="226.7" y="43.4">7</text>
<text x="244" y="43.4">3</text>
<text x="247.4" y="42.4">3</text>
<text x="223.3" y="50.3">8</text>
<text x="226.7" y="51.4">8</text>
<text x="244" y="51.4">4</text>
<text x="247.4" y="50.3">4</text>
<text x="147.8" y="63.5">1</text>
<text x="150.5" y="64.8">CS</text>
<text x="147.8" y="68.8">3</text>
<text x="150.5" y="67.5">SCK</text>
<text x="150.5" y="70.1">SI</text>
<text x="157.2" y="70.1">SHDN</text>
<text x="160.9" y="67.5">SO</text>
<text x="165.5" y="71.5">11</text>
<text x="165.5" y="68.8">12</text>
<text x="165.5" y="66.2">13</text>
<text x="147.8" y="74.1">5</text>
<text x="147.8" y="76.8">6</text>
<text x="150.5" y="75.4">PB1</text>
<text x="159.6" y="75.4">PB0</text>
<text x="161.1" y="72.8">RS</text>
<text x="165.5" y="76.8">9</text>
<text x="165.5" y="74.1">10</text>
<text x="147.8" y="79.4">7</text>
<text x="150.5" y="78.1">PW1</text>
<text x="150.5" y="80.7">PA1</text>
<text x="158.9" y="78.1">PW0</text>
<text x="159.8" y="80.7">PA0</text>
<text x="165.5" y="79.4">8</text>
<text x="150.5" y="94">CS</text>
<text x="165.5" y="95.3">13</text>
<text x="150.5" y="96.6">SCK</text>
<text x="150.5" y="99.2">SI</text>
<text x="157.2" y="99.2">SHDN</text>
<text x="160.9" y="96.6">SO</text>
<text x="161.1" y="101.9">RS</text>
<text x="165.5" y="100.6">11</text>
<text x="165.5" y="97.9">12</text>
<text x="85.7" y="105.9">3</text>
<text x="89.2" y="106.9">3</text>
<text x="147.8" y="103.2">5</text>
<text x="147.8" y="105.9">6</text>
<text x="150.5" y="104.5">PB1</text>
<text x="150.5" y="107.2">PW1</text>
<text x="158.9" y="107.2">PW0</text>
<text x="159.6" y="104.5">PB0</text>
<text x="165.5" y="105.9">9</text>
<text x="165.5" y="103.2">10</text>
<text x="85.7" y="111.2">1</text>
<text x="85.7" y="108.5">2</text>
<text x="89.2" y="112.2">1</text>
<text x="89.2" y="109.6">2</text>
<text x="147.8" y="108.5">7</text>
<text x="150.5" y="109.8">PA1</text>
<text x="159.8" y="109.8">PA0</text>
<text x="165.5" y="108.5">8</text>
<text x="85.7" y="124.4">2</text>
<text x="85.7" y="121.7">3</text>
<text x="89.2" y="125.4">2</text>
<text x="89.2" y="122.8">3</text>
<text x="150.5" y="123.1">CS</text>
<text x="150.5" y="125.7">SCK</text>
<text x="160.9" y="125.7">SO</text>
<text x="165.5" y="124.4">13</text>
<text x="85.7" y="127">1</text>
<text x="89.2" y="128.1">1</text>
<text x="150.5" y="128.3">SI</text>
<text x="157.2" y="128.3">SHDN</text>
<text x="161.1" y="131">RS</text>
<text x="165.5" y="129.7">11</text>
<text x="165.5" y="127">12</text>
<text x="147.8" y="132.3">5</text>
<text x="147.8" y="135">6</text>
<text x="147.8" y="137.6">7</text>
<text x="150.5" y="133.6">PB1</text>
<text x="150.5" y="136.3">PW1</text>
<text x="158.9" y="136.3">PW0</text>
<text x="159.6" y="133.6">PB0</text>
<text x="165.5" y="137.6">8</text>
<text x="165.5" y="135">9</text>
<text x="165.5" y="132.3">10</text>
<text x="150.5" y="138.9">PA1</text>
<text x="159.8" y="138.9">PA0</text>
<text x="94.5" y="183.6">1</text>
<text x="97.9" y="182.6">1</text>
<text x="97.9" y="185.2">2</text>
<text x="138.1" y="183.6">1</text>
<text x="141.6" y="182.6">1</text>
<text x="141.6" y="185.2">2</text>
<text x="94.5" y="186.3">2</text>
<text x="94.5" y="188.9">3</text>
<text x="97.9" y="187.9">3</text>
<text x="138.1" y="186.3">2</text>
<text x="138.1" y="188.9">3</text>
<text x="141.6" y="187.9">3</text>
</g>
<g font-size="2.5">
<text x="151.6" y="41.3" transform="rotate(-90 151.6 41.3)">1</text>
<text x="154.3" y="41.3" transform="rotate(-90 154.3 41.3)">2</text>
<text x="156.9" y="41.3" transform="rotate(-90 156.9 41.3)">3</text>
<text x="159.5" y="41.3" transform="rotate(-90 159.5 41.3)">4</text>
<text x="162.2" y="41.3" transform="rotate(-90 162.2 41.3)">5</text>
<text x="164.8" y="41.3" transform="rotate(-90 164.8 41.3)">6</text>
<text x="44.4" y="67.2">GND</text>
<text x="70.3" y="67.2">VIN</text>
<text x="147.8" y="71.5">4</text>
<text x="44.4" y="77.8">1</text>
<text x="44.4" y="72.5">0</text>
<text x="67.3" y="72.5">AGND</text>
<text x="69" y="77.8">3.3V</text>
<text x="150.5" y="72.8">VSS</text>
<text x="44.4" y="83.1">2</text>
<text x="71.5" y="83.1">23</text>
<text x="44.4" y="88.4">3</text>
<text x="71.5" y="88.4">22</text>
<text x="44.4" y="93.7">4</text>
<text x="71.5" y="93.7">21</text>
<text x="44.4" y="99">5</text>
<text x="71.5" y="99">20</text>
<text x="147.8" y="100.6">4</text>
<text x="150.5" y="101.9">VSS</text>
<text x="44.4" y="104.3">6</text>
<text x="71.5" y="104.3">19</text>
<text x="44.4" y="109.6">7</text>
<text x="71.5" y="109.6">18</text>
<text x="44.4" y="114.9">8</text>
<text x="71.5" y="114.9">17</text>
<text x="44.4" y="125.4">10</text>
<text x="44.4" y="120.1">9</text>
<text x="71.5" y="120.1">16</text>
<text x="71.5" y="125.4">15</text>
<text x="44.4" y="130.7">11</text>
<text x="71.5" y="130.7">14</text>
<text x="147.8" y="129.7">4</text>
<text x="150.5" y="131">VSS</text>
<text x="44.4" y="136">12</text>
<text x="71.5" y="136">13</text>
<text x="104.3" y="174.7">1</text>
<text x="104.3" y="177.8">2</text>
<text x="116.4" y="174.7">3</text>
<text x="116.4" y="177.8">4</text>
<text x="147.9" y="174.7">1</text>
<text x="147.9" y="177.8">2</text>
<text x="160.1" y="174.7">3</text>
<text x="160.1" y="177.8">4</text>
<text x="104.3" y="193.2">1</text>
<text x="104.3" y="196.3">2</text>
<text x="116.4" y="193.2">3</text>
<text x="116.4" y="196.3">4</text>
<text x="147.9" y="193.2">1</text>
<text x="147.9" y="196.3">2</text>
<text x="160.1" y="193.2">3</text>
<text x="160.1" y="196.3">4</text>
</g>
<g font-size="2.5" fill="#f00">
<text x="158.9" y="64.8">VDD</text>
<text x="165.5" y="63.5">14</text>
<text x="158.9" y="94">VDD</text>
<text x="165.5" y="92.6">14</text>
<text x="158.9" y="123.1">VDD</text>
<text x="165.5" y="121.7">14</text>
</g>
<text font-size="1.6" x="273.3" y="40.1" transform="rotate(-90 273.3 40.1)">GND</text>
</svg>
